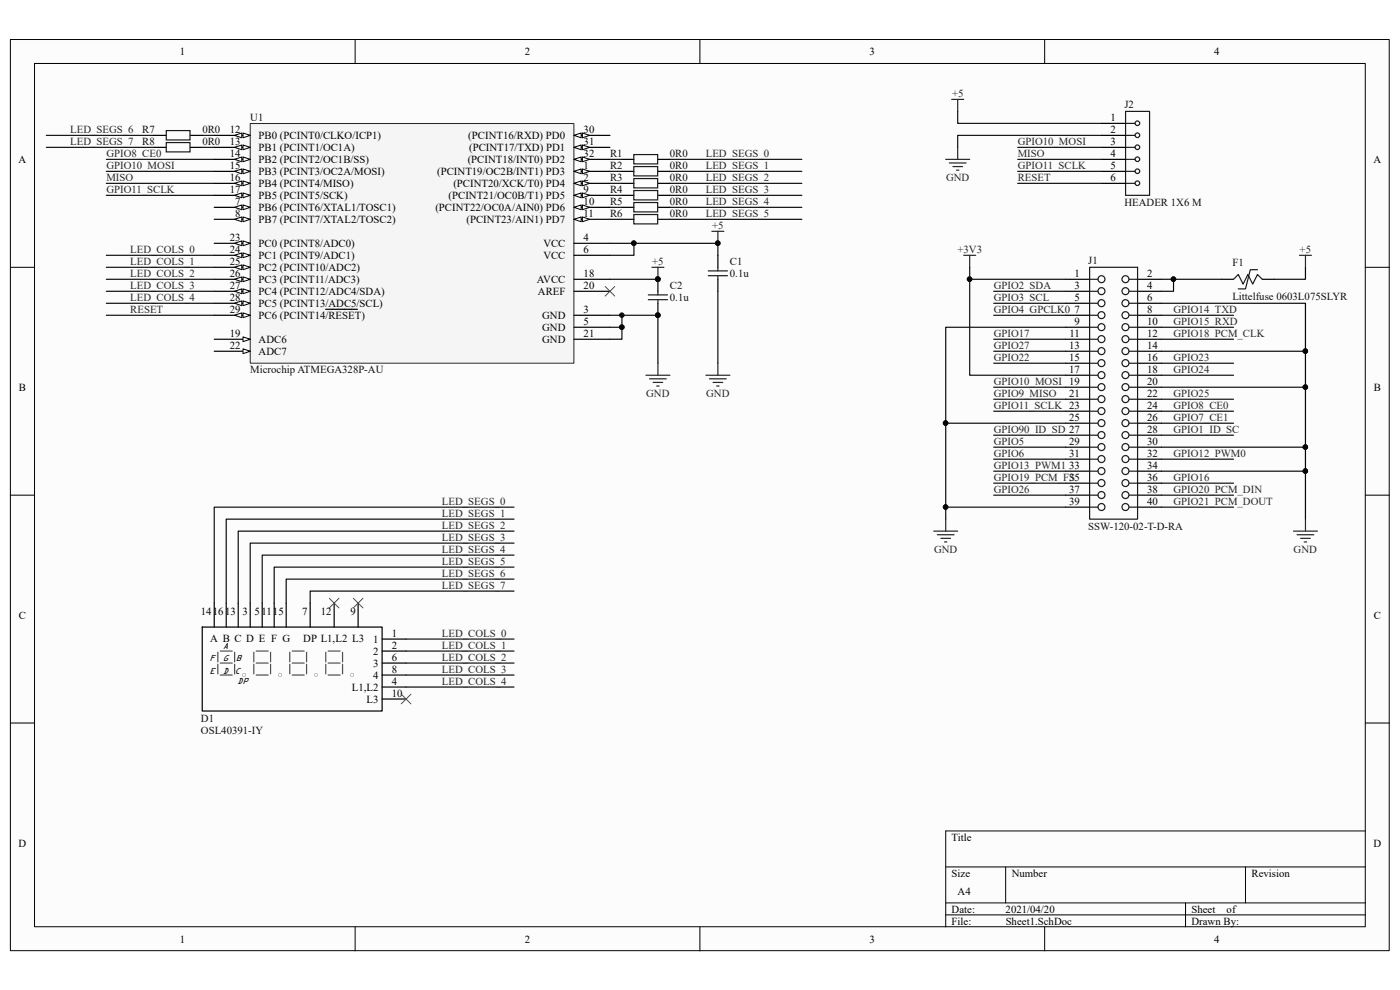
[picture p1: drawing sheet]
<svg xmlns="http://www.w3.org/2000/svg" width="297mm" height="210mm" viewBox="0 0 297 210" stroke-linecap="round" stroke-linejoin="round" font-family="sans-serif">
<path d="M2.2 8.4h292.5v193.3h-292.5z" fill="#fcfcfc"/>
<path d="M2.2 8.4h292.5v193.3h-292.5z" fill="none" stroke="#000" stroke-width=".21"/>
<path d="M7.4 13.5h282.2v183.1h-282.2z" fill="#fcfcfc"/>
<g fill="none" stroke="#000" stroke-width=".21">
<path d="M7.3 13.5h282.3v183.1h-282.3zM75.3 8.4v5.1M148.5 8.4v5.1M221.6 8.4v5.1M2.2 56.7h5.1M289.7 56.7h5.1M2.2 105h5.1M289.7 105h5.1M2.2 153.4h5.1M289.7 153.4h5.1M289.7 176.3h-89.1v20.3M75.3 196.6v5.1"/>
<path d="M148.5 196.6v5.1M200.6 183.9h89.1M200.6 191.5h89.1M200.6 194.1h89.1M213.4 183.9v7.6M221.6 196.6v5.1M251.5 191.5v5.1M264.2 183.9v7.6"/>
</g>
<path d="M53.1 26.2h68.7v50.8h-68.7z" fill="#f5f5f5"/>
<path d="M53.1 26.2h68.7v50.8h-68.7z" fill="none" stroke="#262626" stroke-width=".21"/>
<path d="M121.8 36.4h7.6" fill="none" stroke="#000" stroke-width=".25"/>
<g fill="#fcfcfc" stroke="#000" stroke-width=".21">
<path d="M121.8 36.4l1.5-.6v1.1z"/>
<path d="M123.5 35.8l1.6 .6-1.6 .5z"/>
</g>
<path d="M121.8 38.9h7.6" fill="none" stroke="#000" stroke-width=".25"/>
<g fill="#fcfcfc" stroke="#000" stroke-width=".21">
<path d="M121.8 38.9l1.5-.5v1z"/>
<path d="M123.5 38.4l1.6 .5-1.6 .5z"/>
</g>
<path d="M45.5 44h7.6M121.8 51.6h7.6M121.8 54.2h7.6M121.8 66.9h7.6M121.8 69.4h7.6" fill="none" stroke="#000" stroke-width=".25"/>
<g fill="#fcfcfc" stroke="#000" stroke-width=".21">
<path d="M51.6 43.5l1.5 .5-1.5 .5z"/>
<path d="M49.8 44l1.5-.5v1z"/>
</g>
<path d="M45.5 46.5h7.6" fill="none" stroke="#000" stroke-width=".25"/>
<g fill="#fcfcfc" stroke="#000" stroke-width=".21">
<path d="M51.6 46l1.5 .5-1.5 .5z"/>
<path d="M49.8 46.5l1.5-.5v1z"/>
</g>
<path d="M121.8 41.4h7.6" fill="none" stroke="#000" stroke-width=".25"/>
<g fill="#fcfcfc" stroke="#000" stroke-width=".21">
<path d="M121.8 41.4l1.5-.5v1z"/>
<path d="M123.5 40.9l1.6 .5-1.6 .5z"/>
</g>
<path d="M121.8 44h7.6" fill="none" stroke="#000" stroke-width=".25"/>
<g fill="#fcfcfc" stroke="#000" stroke-width=".21">
<path d="M121.8 44l1.5-.5v1z"/>
<path d="M123.5 43.5l1.6 .5-1.6 .5z"/>
</g>
<path d="M121.8 46.5h7.6" fill="none" stroke="#000" stroke-width=".25"/>
<g fill="#fcfcfc" stroke="#000" stroke-width=".21">
<path d="M121.8 46.5l1.5-.5v1z"/>
<path d="M123.5 46l1.6 .5-1.6 .5z"/>
</g>
<path d="M45.5 28.7h7.6" fill="none" stroke="#000" stroke-width=".25"/>
<g fill="#fcfcfc" stroke="#000" stroke-width=".21">
<path d="M51.6 28.2l1.5 .5-1.5 .5z"/>
<path d="M49.8 28.7l1.5-.5v1z"/>
</g>
<path d="M45.5 31.3h7.6" fill="none" stroke="#000" stroke-width=".25"/>
<g fill="#fcfcfc" stroke="#000" stroke-width=".21">
<path d="M51.6 30.8l1.5 .5-1.5 .5z"/>
<path d="M49.8 31.3l1.5-.5v1z"/>
</g>
<path d="M45.5 33.8h7.6" fill="none" stroke="#000" stroke-width=".25"/>
<g fill="#fcfcfc" stroke="#000" stroke-width=".21">
<path d="M51.6 33.3l1.5 .5-1.5 .5z"/>
<path d="M49.8 33.8l1.5-.5v1z"/>
</g>
<path d="M45.5 36.4h7.6" fill="none" stroke="#000" stroke-width=".25"/>
<g fill="#fcfcfc" stroke="#000" stroke-width=".21">
<path d="M51.6 35.8l1.5 .6-1.5 .5z"/>
<path d="M49.8 36.4l1.5-.6v1.1z"/>
</g>
<path d="M45.5 38.9h7.6" fill="none" stroke="#000" stroke-width=".25"/>
<g fill="#fcfcfc" stroke="#000" stroke-width=".21">
<path d="M51.6 38.4l1.5 .5-1.5 .5z"/>
<path d="M49.8 38.9l1.5-.5v1z"/>
</g>
<path d="M45.5 41.4h7.6" fill="none" stroke="#000" stroke-width=".25"/>
<g fill="#fcfcfc" stroke="#000" stroke-width=".21">
<path d="M51.6 40.9l1.5 .5-1.5 .5z"/>
<path d="M49.8 41.4l1.5-.5v1z"/>
</g>
<path d="M121.8 59.2h7.6M45.5 72h7.6" fill="none" stroke="#000" stroke-width=".25"/>
<path d="M51.6 71.5l1.5 .5-1.5 .5z" fill="#fcfcfc" stroke="#000" stroke-width=".21"/>
<path d="M45.5 74.5h7.6M121.8 61.8h7.6M121.8 72h7.6" fill="none" stroke="#000" stroke-width=".25"/>
<path d="M51.6 74l1.5 .5-1.5 .5z" fill="#fcfcfc" stroke="#000" stroke-width=".21"/>
<path d="M45.5 51.6h7.6" fill="none" stroke="#000" stroke-width=".25"/>
<g fill="#fcfcfc" stroke="#000" stroke-width=".21">
<path d="M51.6 51.1l1.5 .5-1.5 .5z"/>
<path d="M49.8 51.6l1.5-.5v1z"/>
</g>
<path d="M45.5 54.2h7.6" fill="none" stroke="#000" stroke-width=".25"/>
<g fill="#fcfcfc" stroke="#000" stroke-width=".21">
<path d="M51.6 53.7l1.5 .5-1.5 .5z"/>
<path d="M49.8 54.2l1.5-.5v1z"/>
</g>
<path d="M45.5 56.7h7.6" fill="none" stroke="#000" stroke-width=".25"/>
<g fill="#fcfcfc" stroke="#000" stroke-width=".21">
<path d="M51.6 56.2l1.5 .5-1.5 .5z"/>
<path d="M49.8 56.7l1.5-.5v1z"/>
</g>
<path d="M45.5 59.2h7.6" fill="none" stroke="#000" stroke-width=".25"/>
<g fill="#fcfcfc" stroke="#000" stroke-width=".21">
<path d="M51.6 58.7l1.5 .5-1.5 .6z"/>
<path d="M49.8 59.2l1.5-.5v1.1z"/>
</g>
<path d="M45.5 61.8h7.6" fill="none" stroke="#000" stroke-width=".25"/>
<g fill="#fcfcfc" stroke="#000" stroke-width=".21">
<path d="M51.6 61.3l1.5 .5-1.5 .5z"/>
<path d="M49.8 61.8l1.5-.5v1z"/>
</g>
<path d="M45.5 64.3h7.6" fill="none" stroke="#000" stroke-width=".25"/>
<g fill="#fcfcfc" stroke="#000" stroke-width=".21">
<path d="M51.6 63.8l1.5 .5-1.5 .5z"/>
<path d="M49.8 64.3l1.5-.5v1z"/>
</g>
<path d="M45.5 66.9h7.6" fill="none" stroke="#000" stroke-width=".25"/>
<g fill="#fcfcfc" stroke="#000" stroke-width=".21">
<path d="M51.6 66.4l1.5 .5-1.5 .5z"/>
<path d="M49.8 66.9l1.5-.5v1z"/>
</g>
<path d="M121.8 28.7h7.6M69.1 65.6h6.7" fill="none" stroke="#000" stroke-width=".25"/>
<g fill="#fcfcfc" stroke="#000" stroke-width=".21">
<path d="M121.8 28.7l1.5-.5v1z"/>
<path d="M123.5 28.2l1.6 .5-1.6 .5z"/>
</g>
<path d="M121.8 31.3h7.6" fill="none" stroke="#000" stroke-width=".25"/>
<g fill="#fcfcfc" stroke="#000" stroke-width=".21">
<path d="M121.8 31.3l1.5-.5v1z"/>
<path d="M123.5 30.8l1.6 .5-1.6 .5z"/>
</g>
<path d="M121.8 33.8h7.6" fill="none" stroke="#000" stroke-width=".25"/>
<g fill="#fcfcfc" stroke="#000" stroke-width=".21">
<path d="M121.8 33.8l1.5-.5v1z"/>
<path d="M123.5 33.3l1.6 .5-1.6 .5z"/>
</g>
<path d="M128.4 60.8l2 2M130.4 60.8l-2 2M69.9 126.9l2 2.1M71.9 126.9l-2 2.1M75 126.9l2 2.1M77 126.9l-2 2.1M85.1 147.3l2.1 2M87.2 147.3l-2.1 2" fill="none" stroke="#4c4c4c" stroke-width=".21"/>
<g fill="none" stroke="#262626" stroke-width=".25">
<path d="M200.6 33.8h5.1M201.4 34.6h3.6M201.9 21.1h2.5M202.2 35.3h2M202.9 36.1h.5M203.2 21.1v2.5M203.2 31.3v2.5M138.3 56.7h2.5M139.6 56.7v2.5M151 49.1h2.6M152.3 49.1v2.5M204.4 54.2h2.6"/>
<path d="M205.7 54.2v2.5M275.7 54.2h2.5M277 54.2v2.5M137 79.6h5.1M139.6 77.1v2.5M149.8 79.6h5M152.3 77.1v2.5M137.8 80.4h3.6M138.6 81.1h2M139.3 81.9h.5M150.5 80.4h3.6M151.3 81.1h2"/>
<path d="M152 81.9h.6M198.1 112.7h5.1M198.9 113.4h3.5M199.6 114.2h2M200.4 115h.5M200.6 110.1v2.6M274.4 112.7h5.1M275.2 113.4h3.5M275.9 114.2h2.1M276.7 115h.5M277 110.1v2.6"/>
</g>
<g fill="none" stroke="#0e0e0e" stroke-width=".25">
<path d="M9.8 28.7h22.9M9.8 31.3h22.9M22.6 38.9h22.9M22.6 36.4h22.9M22.6 33.8h22.9M42.9 28.7h2.6M42.9 31.3h2.6M129.4 38.9h2.5M129.4 36.4h2.5M129.4 33.8h2.5M142.1 38.9h28M142.1 36.4h28"/>
<path d="M142.1 33.8h28M203.2 23.6v2.6h30.5M215.9 38.9h17.8M215.9 36.4h17.8M215.9 33.8h17.8M215.9 31.3h17.8M233.7 28.7h-30.5v2.6M22.6 54.2h22.9M22.6 56.7h22.9M22.6 59.2h22.9M22.6 41.4h22.9M129.4 51.6h5.1v2.6h-5.1"/>
<path d="M129.4 59.2h10.2M129.4 46.5h2.5M129.4 44h2.5M129.4 41.4h2.5M134.5 51.6h17.8v2.6M142.1 46.5h28M142.1 44h28M142.1 41.4h28M205.7 56.7v2.5h20.4M205.7 59.2v20.4h20.4M246.4 59.2h2.6v2.6h-2.6M249 59.2h10.1"/>
<path d="M277 56.7v2.5h-6.7M22.6 61.8h22.9M22.6 64.3h22.9M22.6 66.9h22.9M129.4 66.9h10.2v10.2M131.9 66.9v2.5h-2.5M131.9 69.4v2.6h-2.5M152.3 61.8v15.3M210.8 61.8h15.3M210.8 64.3h15.3M210.8 66.9h15.3M210.8 72h15.3"/>
<path d="M210.8 74.5h15.3M210.8 77.1h15.3M226.1 69.4h-25.5v20.4M246.4 74.5h30.6v7.6M246.4 64.3h30.6v10.2M246.4 66.9h15.3M246.4 72h15.3M246.4 77.1h15.3M246.4 69.4h15.3M246.4 79.6h15.3M210.8 82.1h15.3M210.8 84.7h15.3"/>
<path d="M210.8 87.2h15.3M210.8 92.3h15.3M210.8 94.9h15.3M210.8 97.4h15.3M210.8 100h15.3M226.1 89.8h-25.5v17.8M246.4 100h30.6v10.1M246.4 94.9h30.6v5.1M246.4 82.1h30.6v12.8M246.4 84.7h15.3M246.4 87.2h15.3M246.4 92.3h15.3"/>
<path d="M246.4 97.4h15.3M246.4 89.8h15.3M109 117.8h-53.4v10.1M109 115.2h-55.9v12.7M109 112.7h-58.5v15.2M109 110.1h-61v17.8M109 107.6h-63.5v20.3M210.8 102.5h15.3M210.8 105h15.3M226.1 107.6h-25.5v2.5M246.4 102.5h15.3M246.4 105h15.3"/>
<path d="M246.4 107.6h15.3M86.2 135.6h22.8M86.2 138.1h22.8M109 125.4h-43.2v2.5M109 122.9h-48.3v5M109 120.3h-50.8v7.6M86.2 140.7h22.8M86.2 143.2h22.8M86.2 145.7h22.8"/>
</g>
<g fill="#0e0e0e" stroke="#0e0e0e" stroke-width=".21">
<circle cx="139.6" cy="66.9" r=".48"/>
<circle cx="200.6" cy="107.6" r=".48"/>
<circle cx="200.6" cy="89.8" r=".48"/>
<circle cx="276.9" cy="99.9" r=".48"/>
<circle cx="276.9" cy="94.8" r=".48"/>
<circle cx="276.9" cy="82.1" r=".48"/>
<circle cx="276.9" cy="74.5" r=".48"/>
<circle cx="205.7" cy="59.2" r=".48"/>
<circle cx="152.3" cy="51.6" r=".48"/>
<circle cx="139.6" cy="59.2" r=".48"/>
<circle cx="134.5" cy="51.6" r=".48"/>
<circle cx="131.9" cy="69.4" r=".48"/>
<circle cx="131.9" cy="66.9" r=".48"/>
<circle cx="248.9" cy="59.2" r=".48"/>
</g>
<g fill="none" stroke="#000" stroke-width=".25">
<path d="M32.7 28.7h2.6M32.7 31.3h2.6M40.4 28.7h2.5M40.4 31.3h2.5M131.9 33.8h2.6M131.9 36.4h2.6M131.9 38.9h2.6M139.6 33.8h2.5M139.6 36.4h2.5M139.6 38.9h2.5M233.7 33.8h5.1M233.7 36.4h5.1"/>
<path d="M233.7 38.9h5.1M233.7 28.7h5.1M233.7 31.3h5.1M233.7 26.2h5.1M131.9 41.4h2.6M131.9 44h2.6M131.9 46.5h2.6M139.6 41.4h2.5M139.6 44h2.5M139.6 46.5h2.5M139.6 59.2v2.6M152.3 54.2v2.5"/>
<path d="M152.3 59.2v2.6M226.1 59.2h5.1M241.3 59.2h5.1M259.1 59.2h2.6M267.8 59.2h2.5M139.6 64.3v2.6M226.1 61.8h5.1M226.1 64.3h5.1M226.1 66.9h5.1M226.1 69.4h5.1M226.1 72h5.1M226.1 74.5h5.1"/>
<path d="M226.1 77.1h5.1M226.1 79.6h5.1M241.3 61.8h5.1M241.3 64.3h5.1M241.3 66.9h5.1M241.3 69.4h5.1M241.3 72h5.1M241.3 74.5h5.1M241.3 77.1h5.1M241.3 79.6h5.1M226.1 82.1h5.1M226.1 84.7h5.1"/>
<path d="M226.1 87.2h5.1M226.1 89.8h5.1M226.1 92.3h5.1M226.1 94.9h5.1M226.1 97.4h5.1M226.1 100h5.1M241.3 82.1h5.1M241.3 84.7h5.1M241.3 87.2h5.1M241.3 89.8h5.1M241.3 92.3h5.1M241.3 94.9h5.1"/>
<path d="M241.3 97.4h5.1M241.3 100h5.1M226.1 102.5h5.1M226.1 105h5.1M226.1 107.6h5.1M241.3 102.5h5.1M241.3 105h5.1M241.3 107.6h5.1M42.9 133h38.2v17.8h-38.2zM45.5 127.9v5.1M48 127.9v5.1M50.5 127.9v5.1"/>
<path d="M53.1 127.9v5.1M55.6 127.9v5.1M58.2 127.9v5.1M60.7 127.9v5.1M65.8 127.9v5.1M70.9 127.9v5.1M76 127.9v5.1M81.1 135.6h5.1M81.1 138.1h5.1M81.1 140.7h5.1M81.1 143.2h5.1M81.1 145.7h5.1"/>
<path d="M81.1 148.3h5.1"/>
</g>
<g fill="none" stroke="#1c1c1c" stroke-width=".25">
<path d="M35.3 27.7h5v2h-5zM35.3 30.2h5v2h-5zM134.5 32.8h5v2h-5zM134.5 35.3h5v2h-5zM134.5 37.9h5v2h-5zM238.8 23.6h5.1v17.8h-5.1zM238.8 38.9h2M238.8 36.4h2M238.8 33.8h2M238.8 31.3h2M238.8 28.7h2M238.8 26.2h2"/>
<path d="M134.5 40.4h5v2h-5zM134.5 43h5v2h-5zM134.5 45.5h5v2h-5zM150.3 57.5h4M150.3 58.5h4M152.3 56.7v.8M152.3 58.5v.7M231.2 56.7h10.1v53.4h-10.1zM231.2 59.2h1.7M239.6 59.2h1.7M137.5 62.6h4.1M137.5 63.6h4.1"/>
<path d="M139.6 61.8v.8M139.6 63.6v.7M231.2 77.1h1.7M231.2 79.6h1.7M231.2 72h1.7M231.2 74.5h1.7M231.2 66.9h1.7M231.2 61.8h1.7M231.2 64.3h1.7M231.2 69.4h1.7M239.6 77.1h1.7M239.6 79.6h1.7"/>
<path d="M239.6 72h1.7M239.6 74.5h1.7M239.6 66.9h1.7M239.6 61.8h1.7M239.6 64.3h1.7M239.6 69.4h1.7M231.2 84.7h1.7M231.2 82.1h1.7M231.2 87.2h1.7M231.2 92.3h1.7M231.2 89.8h1.7M231.2 94.9h1.7"/>
<path d="M231.2 97.4h1.7M231.2 100h1.7M239.6 84.7h1.7M239.6 82.1h1.7M239.6 87.2h1.7M239.6 92.3h1.7M239.6 89.8h1.7M239.6 94.9h1.7M239.6 97.4h1.7M239.6 100h1.7M231.2 105h1.7M231.2 102.5h1.7"/>
<path d="M231.2 107.6h1.7M239.6 105h1.7M239.6 102.5h1.7M239.6 107.6h1.7"/>
<circle cx="241.3" cy="38.9" r=".49"/>
<circle cx="241.3" cy="33.8" r=".49"/>
<circle cx="241.3" cy="36.3" r=".49"/>
<circle cx="241.3" cy="31.2" r=".49"/>
<circle cx="241.3" cy="28.7" r=".49"/>
<circle cx="241.3" cy="26.2" r=".49"/>
<circle cx="233.7" cy="59.2" r=".74"/>
<circle cx="238.8" cy="59.2" r=".74"/>
<circle cx="233.7" cy="64.3" r=".74"/>
<circle cx="233.7" cy="66.9" r=".74"/>
<circle cx="233.7" cy="79.6" r=".74"/>
<circle cx="233.7" cy="61.8" r=".74"/>
<circle cx="233.7" cy="69.4" r=".74"/>
<circle cx="233.7" cy="77" r=".74"/>
<circle cx="233.7" cy="74.5" r=".74"/>
<circle cx="233.7" cy="71.9" r=".74"/>
<circle cx="238.8" cy="74.5" r=".74"/>
<circle cx="238.8" cy="64.3" r=".74"/>
<circle cx="238.8" cy="61.8" r=".74"/>
<circle cx="238.8" cy="77" r=".74"/>
<circle cx="238.8" cy="79.6" r=".74"/>
<circle cx="238.8" cy="69.4" r=".74"/>
<circle cx="238.8" cy="71.9" r=".74"/>
<circle cx="238.8" cy="66.9" r=".74"/>
<circle cx="233.7" cy="89.8" r=".74"/>
<circle cx="233.7" cy="94.8" r=".74"/>
<circle cx="233.7" cy="99.9" r=".74"/>
<circle cx="233.7" cy="82.1" r=".74"/>
<circle cx="233.7" cy="97.4" r=".74"/>
<circle cx="233.7" cy="84.7" r=".74"/>
<circle cx="233.7" cy="92.3" r=".74"/>
<circle cx="233.7" cy="87.2" r=".74"/>
<circle cx="238.8" cy="94.8" r=".74"/>
<circle cx="238.8" cy="97.4" r=".74"/>
<circle cx="238.8" cy="82.1" r=".74"/>
<circle cx="238.8" cy="92.3" r=".74"/>
<circle cx="238.8" cy="89.8" r=".74"/>
<circle cx="238.8" cy="84.7" r=".74"/>
<circle cx="238.8" cy="87.2" r=".74"/>
<circle cx="238.8" cy="99.9" r=".74"/>
<circle cx="233.7" cy="102.5" r=".74"/>
<circle cx="233.7" cy="105" r=".74"/>
<circle cx="233.7" cy="107.6" r=".74"/>
<circle cx="238.8" cy="102.5" r=".74"/>
<circle cx="238.8" cy="107.6" r=".74"/>
<circle cx="238.8" cy="105" r=".74"/>
</g>
<g fill="none" stroke="#4c4c4c" stroke-width=".25">
<path d="M46.2 138.4v2M46.7 138.1h2.6M49.8 138.4v2M53.8 138.4v2M54.4 138.1h2.5M57.4 138.4v2M61.5 138.4v2M62 138.1h2.5M65 138.4v2M69.1 138.4v2M69.6 138.1h2.6M72.7 138.4v2"/>
<path d="M46.2 140.9v2M46.7 140.7h2.6M46.7 143.2h2.6M49.8 140.9v2M53.8 140.9v2M54.4 140.7h2.5M54.4 143.2h2.5M57.4 140.9v2M61.5 140.9v2M62 140.7h2.5M62 143.2h2.5M65 140.9v2"/>
<path d="M69.1 140.9v2M69.6 140.7h2.6M69.6 143.2h2.6M72.7 140.9v2"/>
</g>
<path d="M51.8 143.2h.1M59.4 143.2h.1M67.1 143.2h.1M74.7 143.2h.1" fill="none" stroke="#4c4c4c" stroke-width=".76"/>
<path d="M261.7 59.2l1-1 1 2.1 1-2.1 1.1 2.1 1-2.1 1 1M266.8 57.2h-1.5l-1.1 4.1h-1.5" fill="none" stroke="#1e1e1e" stroke-width=".25"/>
<g font-size="2.3">
<text x="38.2" y="11.7">1</text>
<text x="111.3" y="11.7">2</text>
<text x="184.5" y="11.7">3</text>
<text x="257.6" y="11.7">4</text>
<text x="48.8" y="28.2">12</text>
<text x="54.9" y="29.5">PB0 (PCINT0/CLKO/ICP1)</text>
<text x="99.4" y="29.5">(PCINT16/RXD) PD0</text>
<text x="123.8" y="28.2">30</text>
<text x="235.6" y="25.7">1</text>
<text x="235.6" y="28.2">2</text>
<text x="3.9" y="34.6">A</text>
<text x="48.8" y="30.8">13</text>
<text x="48.8" y="33.3">14</text>
<text x="48.8" y="35.9">15</text>
<text x="54.9" y="32">PB1 (PCINT1/OC1A)</text>
<text x="54.9" y="34.6">PB2 (PCINT2/OC1B/SS)</text>
<text x="99.2" y="34.6">(PCINT18/INT0) PD2</text>
<text x="99.5" y="32">(PCINT17/TXD) PD1</text>
<text x="123.8" y="35.9">1</text>
<text x="123.8" y="30.8">31</text>
<text x="123.8" y="33.3">32</text>
<text x="235.6" y="30.8">3</text>
<text x="235.6" y="33.3">4</text>
<text x="235.6" y="35.9">5</text>
<text x="291.4" y="34.6">A</text>
<text x="48.8" y="38.4">16</text>
<text x="48.8" y="40.9">17</text>
<text x="54.9" y="37.1">PB3 (PCINT3/OC2A/MOSI)</text>
<text x="54.9" y="39.7">PB4 (PCINT4/MISO)</text>
<text x="92.8" y="37.1">(PCINT19/OC2B/INT1) PD3</text>
<text x="96.2" y="39.7">(PCINT20/XCK/T0) PD4</text>
<text x="123.8" y="38.4">2</text>
<text x="123.8" y="40.9">9</text>
<text x="235.6" y="38.4">6</text>
<text x="49.9" y="43.5">7</text>
<text x="49.9" y="46">8</text>
<text x="54.9" y="44.7">PB6 (PCINT6/XTAL1/TOSC1)</text>
<text x="54.9" y="47.3">PB7 (PCINT7/XTAL2/TOSC2)</text>
<text x="54.9" y="42.2">PB5 (PCINT5/SCK)</text>
<text x="92.4" y="44.7">(PCINT22/OC0A/AIN0) PD6</text>
<text x="95.2" y="42.2">(PCINT21/OC0B/T1) PD5</text>
<text x="99" y="47.3">(PCINT23/AIN1) PD7</text>
<text x="123.8" y="43.5">10</text>
<text x="123.8" y="46">11</text>
<text x="48.8" y="51.1">23</text>
<text x="48.8" y="53.7">24</text>
<text x="54.9" y="52.4">PC0 (PCINT8/ADC0)</text>
<text x="115.3" y="52.4">VCC</text>
<text x="123.8" y="51.1">4</text>
<text x="123.8" y="53.7">6</text>
<text x="48.8" y="56.2">25</text>
<text x="48.8" y="58.8">26</text>
<text x="54.9" y="54.9">PC1 (PCINT9/ADC1)</text>
<text x="54.9" y="57.5">PC2 (PCINT10/ADC2)</text>
<text x="115.3" y="54.9">VCC</text>
<text x="123.8" y="58.8">18</text>
<text x="228" y="58.8">1</text>
<text x="243.4" y="58.8">2</text>
<text x="48.8" y="61.3">27</text>
<text x="48.8" y="63.8">28</text>
<text x="54.9" y="60">PC3 (PCINT11/ADC3)</text>
<text x="54.9" y="62.6">PC4 (PCINT12/ADC4/SDA)</text>
<text x="54.9" y="65.1">PC5 (PCINT13/ADC5/SCL)</text>
<text x="113.9" y="60">AVCC</text>
<text x="114.1" y="62.6">AREF</text>
<text x="123.8" y="61.3">20</text>
<text x="228" y="61.3">3</text>
<text x="228" y="63.8">5</text>
<text x="243.4" y="61.3">4</text>
<text x="243.4" y="63.8">6</text>
<text x="48.8" y="71.5">19</text>
<text x="48.8" y="66.4">29</text>
<text x="54.9" y="67.6">PC6 (PCINT14/RESET)</text>
<text x="115" y="67.6">GND</text>
<text x="115" y="70.2">GND</text>
<text x="123.8" y="66.4">3</text>
<text x="123.8" y="68.9">5</text>
<text x="123.8" y="71.5">21</text>
<text x="226.9" y="71.5">11</text>
<text x="228" y="66.4">7</text>
<text x="228" y="68.9">9</text>
<text x="243.4" y="66.4">8</text>
<text x="243.4" y="68.9">10</text>
<text x="243.4" y="71.5">12</text>
<text x="48.8" y="74">22</text>
<text x="54.9" y="72.7">ADC6</text>
<text x="54.9" y="75.3">ADC7</text>
<text x="115" y="72.7">GND</text>
<text x="226.8" y="74">13</text>
<text x="226.8" y="76.6">15</text>
<text x="243.4" y="74">14</text>
<text x="243.4" y="76.6">16</text>
<text x="4" y="82.9">B</text>
<text x="226.8" y="79.1">17</text>
<text x="243.4" y="79.1">18</text>
<text x="243.4" y="81.7">20</text>
<text x="291.5" y="82.9">B</text>
<text x="226.8" y="84.2">21</text>
<text x="226.8" y="89.3">25</text>
<text x="243.4" y="84.2">22</text>
<text x="243.4" y="86.7">24</text>
<text x="243.4" y="89.3">26</text>
<text x="226.8" y="94.4">29</text>
<text x="243.4" y="91.8">28</text>
<text x="243.4" y="94.4">30</text>
<text x="226.8" y="96.9">31</text>
<text x="226.8" y="99.4">33</text>
<text x="226.8" y="102">35</text>
<text x="243.4" y="96.9">32</text>
<text x="243.4" y="99.4">34</text>
<text x="243.4" y="102">36</text>
<text x="226.8" y="104.6">37</text>
<text x="226.8" y="107.1">39</text>
<text x="243.4" y="104.6">38</text>
<text x="243.4" y="107.1">40</text>
<text x="4" y="131.3">C</text>
<text x="42.6" y="130.5">141613</text>
<text x="51.4" y="130.5">3</text>
<text x="54" y="130.5">51115</text>
<text x="64.1" y="130.5">7</text>
<text x="68.1" y="130.5">12</text>
<text x="74.3" y="130.5">9</text>
<text x="291.5" y="131.3">C</text>
<text x="44.6" y="136.1">A B C D E F G</text>
<text x="64.3" y="136.1">DP L1,L2 L3</text>
<text x="79.2" y="136.4">1</text>
<text x="83.1" y="135.1">1</text>
<text x="83.1" y="137.6">2</text>
<text x="79.2" y="138.9">2</text>
<text x="79.2" y="141.4">3</text>
<text x="79.2" y="144">4</text>
<text x="83.1" y="140.2">6</text>
<text x="83.1" y="142.7">8</text>
<text x="74.6" y="146.5">L1,L2</text>
<text x="77.8" y="149.1">L3</text>
<text x="83.1" y="145.2">4</text>
<text x="83.1" y="147.8">10</text>
<text x="3.9" y="179.6">D</text>
<text x="201.9" y="178.3">Title</text>
<text x="291.4" y="179.6">D</text>
<text x="201.9" y="186">Size</text>
<text x="214.6" y="186">Number</text>
<text x="265.5" y="186">Revision</text>
<text x="203.2" y="189.8">A4</text>
<text x="201.9" y="193.6">Date:</text>
<text x="201.9" y="196.1">File:</text>
<text x="213.3" y="193.6">2021/04/20</text>
<text x="213.4" y="196.1">Sheet1.SchDoc</text>
<text x="252.8" y="196.1">Drawn By:</text>
<text x="252.8" y="193.6">Sheet</text>
<text x="260.2" y="193.6">of</text>
<text x="38.2" y="199.9">1</text>
<text x="111.3" y="199.9">2</text>
<text x="184.5" y="199.9">3</text>
<text x="257.6" y="199.9">4</text>
</g>
<g font-size="2.3" fill="#262626">
<text x="202" y="20.6">+5</text>
<text x="14.9" y="28.2">LED_SEGS_6</text>
<text x="14.9" y="30.8">LED_SEGS_7</text>
<text x="22.6" y="35.9">GPIO10_MOSI</text>
<text x="22.6" y="33.3">GPIO8_CE0</text>
<text x="149.7" y="33.3">LED_SEGS_0</text>
<text x="149.7" y="35.9">LED_SEGS_1</text>
<text x="215.9" y="30.8">GPIO10_MOSI</text>
<text x="215.9" y="33.3">MISO</text>
<text x="215.9" y="35.9">GPIO11_SCLK</text>
<text x="22.6" y="40.9">GPIO11_SCLK</text>
<text x="22.6" y="38.4">MISO</text>
<text x="149.7" y="38.4">LED_SEGS_2</text>
<text x="149.7" y="40.9">LED_SEGS_3</text>
<text x="200.7" y="38.4">GND</text>
<text x="215.9" y="38.4">RESET</text>
<text x="149.7" y="43.5">LED_SEGS_4</text>
<text x="149.7" y="46">LED_SEGS_5</text>
<text x="27.6" y="53.7">LED_COLS_0</text>
<text x="151.1" y="48.6">+5</text>
<text x="203.1" y="53.7">+3V3</text>
<text x="275.7" y="53.7">+5</text>
<text x="27.6" y="56.2">LED_COLS_1</text>
<text x="27.6" y="58.8">LED_COLS_2</text>
<text x="138.3" y="56.2">+5</text>
<text x="27.6" y="61.3">LED_COLS_3</text>
<text x="27.6" y="63.8">LED_COLS_4</text>
<text x="210.8" y="61.3">GPIO2_SDA</text>
<text x="210.8" y="63.8">GPIO3_SCL</text>
<text x="27.6" y="66.4">RESET</text>
<text x="210.8" y="66.4">GPIO4_GPCLK0</text>
<text x="210.8" y="71.5">GPIO17</text>
<text x="249" y="71.5">GPIO18_PCM_CLK</text>
<text x="249" y="68.9">GPIO15_RXD</text>
<text x="249" y="66.4">GPIO14_TXD</text>
<text x="210.8" y="74">GPIO27</text>
<text x="210.8" y="76.6">GPIO22</text>
<text x="249" y="76.6">GPIO23</text>
<text x="210.8" y="81.7">GPIO10_MOSI 19</text>
<text x="249" y="79.1">GPIO24</text>
<text x="137.1" y="84.2">GND</text>
<text x="149.8" y="84.2">GND</text>
<text x="210.8" y="84.2">GPIO9_MISO</text>
<text x="210.8" y="86.7">GPIO11_SCLK 23</text>
<text x="249" y="89.3">GPIO7_CE1</text>
<text x="249" y="86.7">GPIO8_CE0</text>
<text x="249" y="84.2">GPIO25</text>
<text x="210.8" y="91.8">GPIO90_ID_SD 27</text>
<text x="210.8" y="94.4">GPIO5</text>
<text x="249" y="91.8">GPIO1_ID_SC</text>
<text x="210.8" y="96.9">GPIO6</text>
<text x="210.8" y="99.4">GPIO13_PWM1</text>
<text x="210.8" y="102">GPIO19_PCM_FS</text>
<text x="249" y="102">GPIO16</text>
<text x="249" y="96.9">GPIO12_PWM0</text>
<text x="93.8" y="107.1">LED_SEGS_0</text>
<text x="210.8" y="104.6">GPIO26</text>
<text x="249" y="107.1">GPIO21_PCM_DOUT</text>
<text x="249" y="104.6">GPIO20_PCM_DIN</text>
<text x="93.8" y="109.6">LED_SEGS_1</text>
<text x="93.8" y="112.2">LED_SEGS_2</text>
<text x="93.8" y="114.7">LED_SEGS_3</text>
<text x="93.8" y="117.3">LED_SEGS_4</text>
<text x="93.8" y="119.8">LED_SEGS_5</text>
<text x="198.2" y="117.3">GND</text>
<text x="274.4" y="117.3">GND</text>
<text x="93.8" y="122.3">LED_SEGS_6</text>
<text x="93.8" y="124.9">LED_SEGS_7</text>
<text x="93.8" y="135.1">LED_COLS_0</text>
<text x="93.8" y="137.6">LED_COLS_1</text>
<text x="93.8" y="140.2">LED_COLS_2</text>
<text x="93.8" y="142.7">LED_COLS_3</text>
<text x="93.8" y="145.2">LED_COLS_4</text>
</g>
<g font-size="2.3" fill="#0e0e0e">
<text x="238.5" y="22.9">J2</text>
<text x="30.2" y="28.2">R7</text>
<text x="42.9" y="28.2">0R0</text>
<text x="53.1" y="25.7">U1</text>
<text x="30.2" y="30.8">R8</text>
<text x="42.9" y="30.8">0R0</text>
<text x="129.4" y="33.3">R1</text>
<text x="129.4" y="35.9">R2</text>
<text x="142.1" y="33.3">0R0</text>
<text x="142.1" y="35.9">0R0</text>
<text x="129.4" y="38.4">R3</text>
<text x="129.4" y="40.9">R4</text>
<text x="142.1" y="38.4">0R0</text>
<text x="142.1" y="40.9">0R0</text>
<text x="129.4" y="43.5">R5</text>
<text x="129.4" y="46">R6</text>
<text x="142.1" y="43.5">0R0</text>
<text x="142.1" y="46">0R0</text>
<text x="238.5" y="43.7">HEADER 1X6 M</text>
<text x="154.9" y="58.8">0.1u</text>
<text x="154.9" y="56.2">C1</text>
<text x="230.9" y="56">J1</text>
<text x="261.5" y="56.5">F1</text>
<text x="142.1" y="63.8">0.1u</text>
<text x="142.1" y="61.3">C2</text>
<text x="261.5" y="63.6">Littelfuse 0603L075SLYR</text>
<text x="53.1" y="79.1">Microchip ATMEGA328P-AU</text>
<text x="230.9" y="112.4">SSW-120-02-T-D-RA</text>
<text x="42.6" y="153.1">D1</text>
<text x="42.6" y="155.7">OSL40391-IY</text>
</g>
<g font-size="2.1">
<text x="47.2" y="137.8">A</text>
<text x="44.4" y="140.3">F</text>
<text x="44.4" y="142.9">E</text>
<text x="47.2" y="140.3">G</text>
<text x="47.2" y="142.9">D</text>
<text x="49.8" y="142.9">C</text>
<text x="50" y="140.3">B</text>
<text x="50.3" y="145.2">DP</text>
</g>
</svg>
